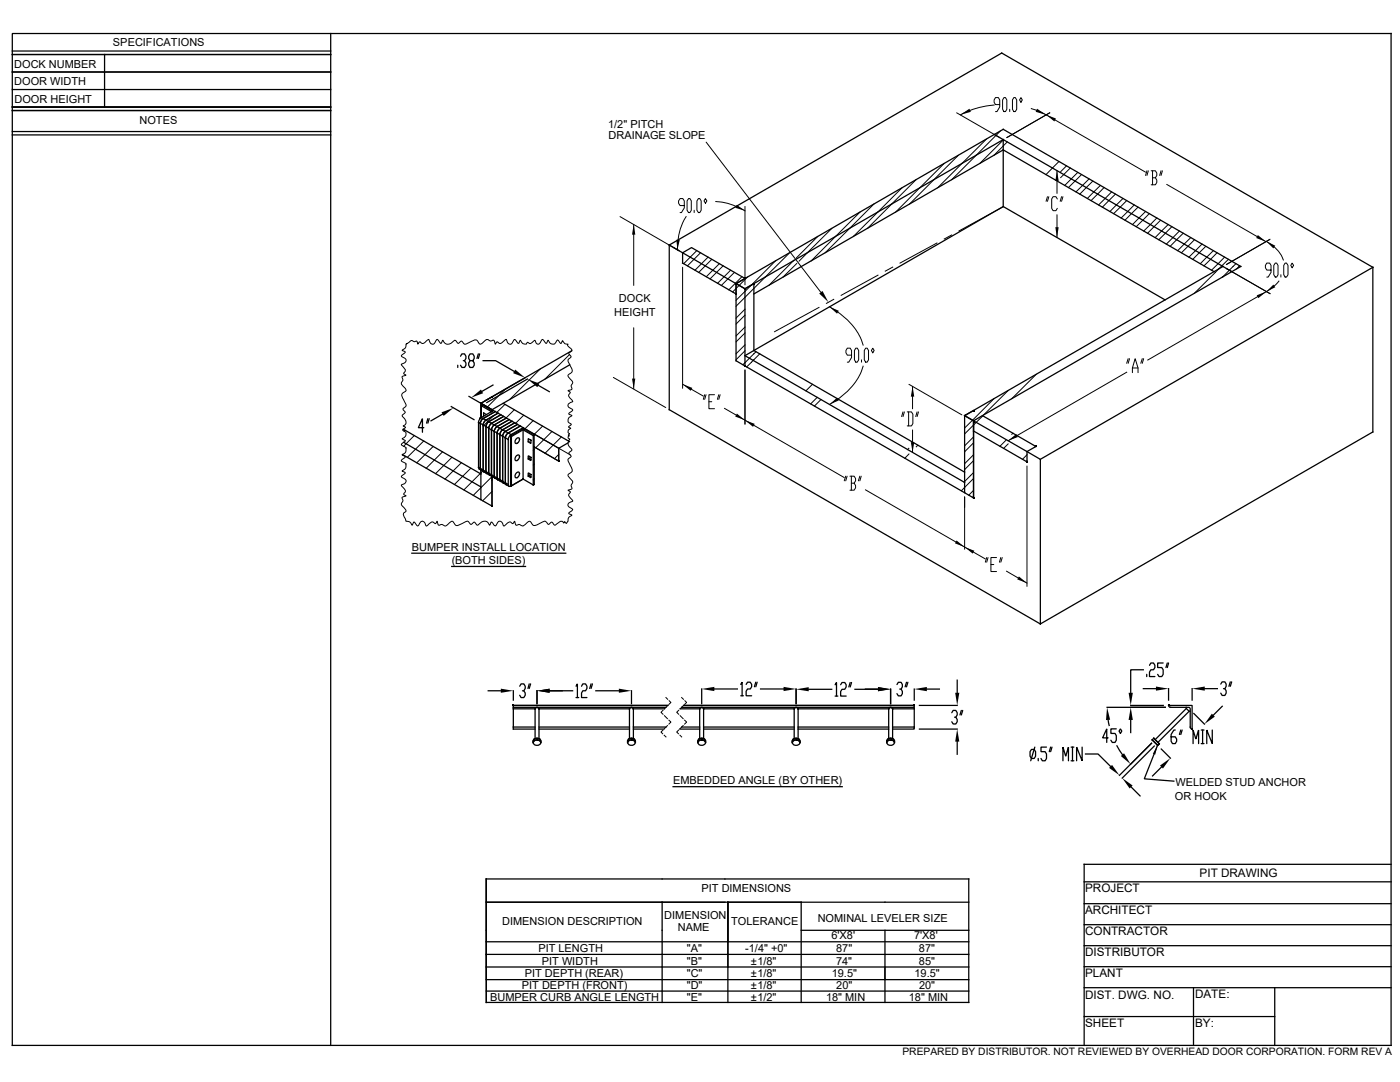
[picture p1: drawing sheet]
<svg xmlns="http://www.w3.org/2000/svg" width="279mm" height="216mm" viewBox="0 0 279 216" stroke-linecap="round" stroke-linejoin="round" font-family="sans-serif">
<g fill="none" stroke="#000" stroke-width=".25">
<path d="M2.5 10.9h63.5M2.5 14.4h63.5M2.5 17.9h63.5M2.5 10.2h63.5M2.5 6.7h275.1v201.9h-275.1zM20.9 10.9v10.5M66 6.7v201.9M2.5 21.4h63.5M2.5 22.1h63.5M2.5 26.9h63.5M2.5 26.2h63.5M198.4 26.8l1.8 1.1"/>
<path d="M200.2 27.9l-51.5 29.7M200.2 27.9v13.3M200.2 27.9l43.9 25.3M133.6 48.9l13.3 7.7M133.6 48.9v32.8l74 42.8M133.6 48.9l66.3-38.3 74.1 42.7M146.9 56.6l53.3-30.8 47.4 27.4-51.5 29.7M146.9 56.6l1.8-1-10.7-6.2-1.8 1v2.1l10.7 6.2M146.9 56.6l1.8 1M146.9 56.6v15.4l1.8 1M148.7 57.6l1.8-1v13.3M148.7 57.6v15.4"/>
<path d="M232.5 59.8l-32.3-18.6-49.7 28.7M242.3 54.2l-42.1-24.3-49.7 28.8M244.1 53.2l-51.6 29.7M244.1 53.2l1.8 1M274 53.3l-66.4 38.4M274 53.3v32.9l-66.4 38.3M91.4 72.9v.4M91.9 71.1l.3-.5h.5l.3 .5v.4l-.3 .5M92.5 72h.2l.3 .4v.5l-.3 .4h-.5l-.3-.4M93.6 79.1l4 2.3M94.4 72l.2-.5v-.4l-.2-.5h-.6l-.3 .5v.4l.3 .5h.6l.2 .4v.5l-.2 .4h-.6l-.3-.4v-.5l.3-.4M95.5 70.6l-.3 .9"/>
<path d="M95.7 70.6l-.2 .9M96.4 72h2.5l3.7 2.1M98.2 79.2l-2.2 1.3M98.4 76.8l-2.2 1.3M104.8 75.4l-7.9 4.5M105.3 75.6l-8.1 4.7M107.4 76.9l2.2 1.2M113.7 72.8l-13.3 7.7M114.1 70l-18.1 10.5M148.7 73l43.8 25.3M150.5 69.9l-1.8 1.1 43.8 25.3M150.5 69.9l42 24.3"/>
<path d="M80.3 90.7l15.7 9M80.5 85.6l15.5 9M80.6 88.3l15.4 8.9M84.6 85.3h-1.1l.8-1.8v2.8M85.4 83.5l-.3 .9M85.7 83.5l-.3 .9M88.3 82.6l-2.3 1.4M90.1 81.1l4.5 2.6M95.5 84.3l.4 .2M95.5 84.3v8.9M95.5 93.2l.4 .3M95.5 93.2v.3l.5 .3"/>
<path d="M95.8 83.5h.1M95.9 84.5l.5 .3M95.9 84.5v9M95.9 93.5l.5 .3M95.9 93.5l.1 .3M96 80.5l2.2 1.2M96 80.5l2.2 1.2v.3v-.3M96 93.8v5.9l2.2 1.3v-5.9M96 80.5v2.9M96 93.8l.6 .3M96.1 83.3l-.4 .4-.2 .6M96.1 83.3l-.3 .2"/>
<path d="M96.1 81l1.9 1.1M96.1 81v2.3M96.1 83.3l.3 .2M96.2 80.8l-.1 .2M96.4 83.5l-.4 .4-.1 .6M96.4 84.8v9M96.4 93.8l.2 .3M96.4 83.5l2.4-1.4-2.4 1.4M96.4 83.5l.6 .3M96.4 84.8l.6 .3M96.4 93.8l2.2 1.3M96.6 94.1l.5 .4"/>
<path d="M97 85.1v9.1l.1 .3M97 83.8l-.4 .5-.2 .5M97 83.8l.5 .4-.4 .4-.1 .5M97 85.1l.5 .3M97.1 82.7l-.6-.3v.6M97.1 94.5l.6 .3M97.5 85.4v9.1l.2 .3M97.5 84.2l-.4 .4-.1 .5M97.5 84.2l1.1 .6M97.5 85.4l1.1 .7M97.7 94.8l1.7 .9M98 82.1v.1z"/>
<path d="M98.1 85.8v8.9l.2 .4-.2-.3zM98.2 81.7l2.2-1.2 13.2 7.6M98.2 81.7l13.3 7.8M98.5 81.9l-2.4 1.4M98.6 95.1l.2 .3M98.6 84.8l-.4 .4-.1 .6M98.6 86.1l.6 .3M98.6 95.1l.6 .3M98.6 86.1v9M98.6 84.8l.6 .3M99.2 85.1l-.4 .4-.2 .6M99.2 86.4l1.7 1"/>
<path d="M99.2 95.4l.6 .3M99.2 86.4v9M99.2 85.1l.6 .3M99.2 95.4l.2 .3M99.2 86.4v9.1l.2 .2M99.4 95.7l.5 .4M99.4 82.4l-2.4 1.4M99.8 85.4l-.4 .5-.2 .5M99.8 85.4l.5 .4-.4 .4-.1 .5M99.8 95.7l.5 .3M99.8 86.7v9M99.8 95.7l.1 .4"/>
<path d="M99.8 86.7v9.1l.1 .3M99.9 96.1l.6 .3M99.9 82.8l-2.4 1.4M100.3 85.8l-.4 .4-.1 .5M100.3 85.8l.6 .3-.4 .4-.2 .5M100.3 87v9M100.3 96l.6 .4M100.3 96l.2 .4M100.5 96.4l1.1 .6M100.5 83.1l-2.4 1.4-.4 .4-.2 .5M100.9 86.1l-.4 .4-.2 .5M100.9 87.4l.5 .3"/>
<path d="M100.9 96.4l.5 .3M100.9 87.4v9M100.9 86.1l.5 .3M100.9 87.4v9l.1 .3-.1-.3M101 83.4l-2.4 1.4M101.4 87.7l.1 9.2 .4 .1 2.5-1.4M101.4 86.4l-.4 .4-.1 .6M101.4 86.4l.6 .3M101.6 83.7l-2.4 1.4M101.9 87v9.8l.2 .1v-9.8M101.9 87l.2 .1M102 86.7l-.4 .5-.2 .5"/>
<path d="M102.2 84.1l-2.4 1.3M102.7 84.4l-2.4 1.4M103 94.4a.35 .35 0 0 1 .4-.2 .35 .35 0 0 1 .3 .3 .74 .74 0 0 1-.8 .8l-.1-.4zM103.1 90.9l.4-.1a.63 .63 0 0 1 .1 .8 .63 .63 0 0 1-.8 .2v-.4zM103.2 87.4h.2a.6 .6 0 0 1 .3 .6 .6 .6 0 0 1-.5 .5h-.3a.72 .72 0 0 1 .3-1.1zM103.3 84.7l-2.4 1.4M103.8 85l-2.4 1.4M103.9 85.1l-2.5 1.3M104.4 85.3l-2.4 1.4M104.4 85.8l-2.3 1.3M104.4 85.8l2 1.1M104.4 85.6l-2.5 1.4"/>
<path d="M104.4 85.8v9.8M104.4 95.6l2 1.2M105.4 87.5l.6 .3v.7l-.6-.3zM105.4 91l.6 .3v.6l-.6-.3zM105.4 94.4l.6 .3v.6l-.6-.3zM105.6 88.1l-.2 .1M105.6 91.5l-.2 .1M105.6 91.5l.4 .2M105.6 91.1v.4M105.6 94.5v.4M105.6 94.9l-.2 .1M105.6 94.9l.4 .2"/>
<path d="M106.4 86.9v9.9M106.6 86.8l-.2 .1M113.4 88.4l-1.9 1.1v2.5l-4.9-2.8v7.5l-.2 .1M192.5 82.9l1.8 1.1M192.5 82.9l1.8 1.1v15.4M192.5 82.9v15.4l1.8 1.1M194.3 84l1.8-1.1 10.6 6.2-1.7 1v2.1l-10.7-6.2M194.3 84l13.3 7.7v32.8M194.3 81.9l-1.8 1M194.3 84v15.4M82.2 110.4h30.7M90.1 113h14.8"/>
<path d="M97.4 137.8h2.5M102.4 137.8v1.9M103.7 136.9l.3-.4h.5l.3 .4v.5l-.3 .4M104.3 137.8h.2l.3 .5v.4l-.3 .5h-.5l-.3-.5M105.6 136.5l-.2 .9M105.9 136.5l-.3 .9M107.2 137.8v2.6M109.7 137.8h4.6M115 139.2h.5M115 136.9l.2-.4v2.7M116.1 136.9l.2-.4h.6l.2 .4v.5l-.2 .4h-.6l-.2 .5v.9h1M118 136.5l-.3 .9"/>
<path d="M118.2 136.5l-.2 .9M118.9 137.8h4.6M126 137.8v2.6M140 137.5v2.9M142.6 137.5h4.6M147.8 136.6l.3-.5v2.7M147.8 138.8h.6M148.9 136.6l.3-.5h.5l.3 .5v.4l-.3 .5h-.5l-.3 .4v.9h1.1M150.8 136.1l-.2 .9M151.1 136.1l-.3 .9M151.8 137.5h4.6M158.9 137.5v2.9"/>
<path d="M161.4 137.5h4.6M166.7 136.6l.2-.4v2.7M166.7 138.9h.5M167.8 136.6l.2-.4h.6l.3 .4v.5l-.3 .4h-.6l-.2 .5v.9h1.1M169.7 136.2l-.3 .9M169.9 136.2l-.2 .9M170.6 137.5h4.6M172.7 137.5h2.5M177.7 137.5v2.9M179 136.6l.3-.5h.5l.3 .5v.5l-.3 .4M179.6 137.5h.2l.3 .5v.4l-.3 .5h-.5l-.3-.5M180.9 136.1l-.3 1"/>
<path d="M181.2 136.1l-.3 1M182.5 137.5v2.2M185 137.5h2.5M191 135.7v2.5M228.2 133.6h-2.5v4.6M228.2 137.4h2.5M228.9 134.6v.4M229.4 132.8l.3-.5h.5l.3 .5v.4l-.3 .4h-.5l-.3 .5v.9h1.1M232.1 132.3h-1.1v.9h.9l.2 .4v1l-.2 .4h-.6l-.3-.4M233 132.3l-.3 .9M233.2 132.3l-.2 .9M233.2 137.4v2.3"/>
<path d="M237.9 137.4v2.3M240.4 137.4h2.6M243.6 136.5l.3-.4h.6l.2 .4v.4l-.2 .5M244.2 137.4h.3l.2 .5v.4l-.2 .5h-.6l-.3-.5M245.5 136.1l-.2 .8M245.8 136.1l-.3 .8M102.4 141.4h4.4M102.4 145.1h4.4M102.4 141.1h30.5M106.6 147.5l.4-.2 .8 .2M106.6 147.5l.6-.2 .6 .2M106.7 147.8l.6-.1a.65 .65 0 0 1 .6 .5 .74 .74 0 0 1-.8 .5 .74 .74 0 0 1-.6-.7z"/>
<path d="M106.8 141.5v5.9M107.6 141.4l-.4-.3-.3 .1-.1 .3M107.6 141.4h-.1a.41 .41 0 0 0-.3-.2 .41 .41 0 0 0-.4 .3M107.6 145.5h18M107.6 141.4h18M107.6 145.1h18M107.6 141.4v6M107.8 147.5l.1 .7a.83 .83 0 0 0-.7-.6 .83 .83 0 0 0-.8 .6l.2-.7M125.4 147.5l.4-.2 .8 .2M125.4 147.5a.83 .83 0 0 1 .9-.1 .83 .83 0 0 1 .5 .8 .83 .83 0 0 0-.8-.6 .83 .83 0 0 0-.8 .6zM125.5 147.8l.8-.1 .4 .3 .1 .2a.74 .74 0 0 1-.8 .5 .74 .74 0 0 1-.7-.7zM125.6 141.5v5.9"/>
<path d="M126.4 141.4l-.1-.2-.3-.1-.4 .4M126.4 141.4a.42 .42 0 0 0-.4-.2 .42 .42 0 0 0-.4 .3M126.4 145.5h6.1M126.4 141.4h6.2M126.4 145.1h6.5M126.4 141.4v6M133.3 140.8h-30.9v4.7h4.4M134.3 157h33.8M135.7 145.5h3.9M135.7 141.4h3.9M136 145.1h3.6M136.4 140.8h46.1v.3h-46.5"/>
<path d="M139.4 147.5l.4-.2 .8 .2M139.4 147.5a.83 .83 0 0 1 .9-.1 .83 .83 0 0 1 .5 .8 .83 .83 0 0 0-.8-.6 .83 .83 0 0 0-.7 .6zM139.6 147.8l.7-.1 .4 .3 .1 .2a.74 .74 0 0 1-.8 .5 .74 .74 0 0 1-.7-.7zM139.6 141.5v5.9M140.4 141.4l-.4-.3-.2 .1-.2 .3M140.4 141.4a.42 .42 0 0 0-.4-.2 .42 .42 0 0 0-.4 .3M140.4 141.4v6M140.4 145.5h18.1M140.4 141.4h18.1M140.4 145.1h18.1M158.3 147.5a.84 .84 0 0 1 .9-.1 .84 .84 0 0 1 .5 .8 .85 .85 0 0 0-.8-.6 .85 .85 0 0 0-.8 .6zM158.3 147.5l.4-.2 .8 .2"/>
<path d="M158.4 147.8l.8-.1 .4 .3v.2a.74 .74 0 0 1-.8 .5 .74 .74 0 0 1-.6-.7zM158.5 141.5v5.9M159.3 141.4a.42 .42 0 0 0-.4-.2 .42 .42 0 0 0-.4 .3M159.3 141.4l-.1-.2-.3-.1-.3 .1-.1 .3M159.3 141.4v6M159.3 145.5h18.1M159.3 141.4h18.1M159.3 145.1h18.1M177.1 147.5l.5-.2 .7 .2M177.1 147.5l.6-.2 .6 .2M177.3 147.8l.6-.1a.65 .65 0 0 1 .6 .5 .74 .74 0 0 1-.8 .5 .74 .74 0 0 1-.7-.7zM177.4 141.5v5.9"/>
<path d="M178.1 141.4l-.4-.3-.3 .1v.3M178.1 141.4a.42 .42 0 0 0-.4-.2 .42 .42 0 0 0-.3 .3M178.1 141.4v6M178.1 141.4h4.4M178.1 145.1h4.4M178.3 147.5l.2 .7a.83 .83 0 0 0-.8-.6 .83 .83 0 0 0-.7 .6l.1-.7M182.5 145.1v.4h-4.4M182.5 141.1v4M183.5 140.8h7.5M183.5 145.5h7.5M189.9 142.2l.3-.4h.6l.2 .4v.5l-.2 .4M190.5 143.1h.3l.2 .5v.4l-.2 .5h-.6l-.3-.5"/>
<path d="M191 148v2.5M191.9 141.8l-.3 .9M192.1 141.8l-.2 .9M205.8 149.5h.6l.3 .5v.9l-.3 .4h-.6l-.2-.4v-.9zM206.5 149.1l-.8 2.7M207.2 151.3v.5M208.9 149.1h-1.1v.9h.8l.3 .5v.8l-.3 .5h-.6l-.2-.5M209.7 149.1l-.3 .9M210 149.1l-.3 .9M212.1 151.8v-2.7l.6 1.8 .5-1.8v2.7M213.8 151.8h.5M213.8 149.1h.5"/>
<path d="M214 149.1v2.7M216 149.1v2.7l-1.1-2.7v2.7M216.6 150.5h2.5l2.5 2.4M220.9 141.1h11.7M221.1 147.2h-1.1l.9-1.8v2.7M221.1 143.7l.3 1.1M222.8 145.4h-1.1v.9h.8l.3 .5v.9l-.3 .4h-.5l-.3-.4M222.9 148.8l1.1 1.8M223.6 145.4l.3 .5-.3 .4-.3-.4zM225.7 143.7v2.5M225.7 140.8h6.5M225.7 157l1.8 1.8"/>
<path d="M229.8 148.3l-6.4 6.4M230 147.6l1.1 1.1M230 147.6l1 1.1M230.3 147.3l1.1 1.1M230.3 147.3l-.3 .3M230.4 148.9l-6.4 6.4M231 148.7h.1M231 148.7l-2.6 6.7 5.9 .5M231.4 148.4l-.3 .3M231.8 149.5l1.8 1.8M231.8 153.1l-1.8 1.7M233.2 140.8h4.7v4.7l-.2-.1-.2-.3v-3.7l-.1-.2-3.8-.1z"/>
<path d="M234.5 145.7h-.2l-.6 .9v1.3l.3 .5h.5l.3-.5v-.4l-.3-.5h-.8M235.6 145.7l-.2 .9M235.9 145.7l-.3 .9M236.7 141.1v.3l.6 .5h.2M236.7 141.4l-6.2 6.2M237.3 141.9l-6.2 6.2M238.1 148.4v-2.7l.6 1.8 .5-1.8v2.7M238.3 142.4l2.1 2.1M239.7 148.4h.6M239.7 145.7h.6M240 145.7v2.7M241.9 145.7v2.7l-1.1-2.7v2.7"/>
<path d="M243.9 140.9l-1.8 1.8M97 175.4v10.2M97 175.4h96.3v24.6h-96.3zM216.4 176h61.2M277.6 172.5h-61.2v36.1M97 187.9h96.3M97 193h96.3M97 195.5h96.3M97 197.8h96.3M97 190.4h96.3M132.1 180v20M144.7 180h-47.7h62.9v20"/>
<path d="M159.9 185.6h33.4M176.6 185.6v14.4M193.3 180h-48v20M216.4 184.5h61.2M216.4 180.3h61.2M216.4 192.9h61.2M216.4 188.7h61.2M216.4 197.1h61.2M238.2 197.1v11.5M254.4 197.1v11.5M216.4 202.8h38"/>
</g>
<g fill="#000">
<path d="M146.8 56.5h.2v.2h-.2zM146.8 58.5h.2v.3h-.2zM148.5 55.4h.3v.3h-.3zM148.5 57.5h.3v.2h-.3zM150.3 56.5h.3v.2h-.3zM98.1 79.1h.2v.2h-.2zM148.5 72.9h.3v.3h-.3zM95.8 80.3h.3v.3h-.3zM98.1 81.6h.2v.3h-.2zM98.1 81.8h.2v.3h-.2zM104.3 95.5h.2v.2h-.2zM111.4 91.9h.2v.2h-.2z"/>
<path d="M192.4 82.8h.2v.3h-.2zM194.2 81.8h.2v.2h-.2zM194.2 83.8h.2v.3h-.2zM194.2 99.2h.2v.3h-.2zM194.2 84h.2v.3h-.2zM204.8 92h.3v.3h-.3zM206.6 89h.3v.2h-.3zM98.1 100.9h.2v.2h-.2zM102.3 140.6h.3v.3h-.3zM182.3 140.6h.3v.3h-.3zM233.1 140.6h.2v.3h-.2zM237.8 145.4h.2v.2h-.2z"/>
</g>
<g fill="none" stroke="#000" stroke-width=".2">
<path d="M200.4 19.5h.3l.2 .4v1.9l-.2 .5h-.3l-.3-.5v-1.9zM202.3 19.5h.3l.3 .4v1.9l-.3 .5h-.3l-.2-.5v-1.9zM203.8 19.5l.2 .4-.2 .5-.3-.5zM137.4 39.6h.3l.3 .5v1.9l-.3 .4h-.3l-.3-.4v-1.9zM139.4 39.6h.3l.2 .5v1.9l-.2 .4h-.3l-.3-.4v-1.9zM140.8 39.6l.3 .5-.3 .5-.3-.5zM140.9 28.4l22.9 29.9M180 37.5l-9.7 9.7M182.8 35.9l-9.7 9.7M188.4 32.6l-9.7 9.7M190.9 22.5l8.6 5M191.2 31l-9.7 9.7"/>
<path d="M196.8 27.8l-9.7 9.7M198.4 21a16.9 16.9 0 0 0-6.7 1.9M199.5 20.9h-.8l-.3-.5v-.5l.3-.4h.5l.3 .4v1.4l-.5 1h-.3M199.6 26.1l-9.7 9.8M200.3 27.9l-4.8 4.7M201 28.3l-2.6 2.7M201.5 21.8v.5M205.8 21.7l2.6 1 20.2 11.7M209 39.2l-.2 1M209.3 39.2l-.3 1M209.5 22.5l-8.6 5M210.9 34.1v4.5"/>
<path d="M211 39.7l-.3-.5h-.5l-.3 .5v1.9l.3 .4h.5l.3-.4M211.3 32.2l-2.6 2.6M211.9 39.2l-.3 1M212.1 39.2l-.2 1M212.8 33.1l-1.1 1.1M213.6 33.5l-1.9 1.9M215.1 34.4l-2.6 2.6M215.8 34.8l-2.6 2.6M217.3 35.7l-2.6 2.6M218.1 36.1l-2.6 2.6M219.6 37l-2.6 2.6M220.3 37.4l-2.6 2.6"/>
<path d="M221.8 38.3l-2.6 2.6M222.6 38.7l-2.6 2.6M224.1 39.6l-2.6 2.6M228.9 34.1l-.3 .9M229.2 34.1l-.3 .9M229.7 34.1h.9l.3 .4v.5l-.3 .5 .3 .4v.5l-.3 .5h-.9M230 34.1v2.8M230 35.5h.6M231.7 34.1l-.3 .9M232 34.1l-.3 .9M232.8 36.8l19.8 11.4M123.7 43.2l11.8 6.8-1-.6"/>
<path d="M126.5 44.8v12.2M136.2 53.3v24.2M136.3 50.4l-.1 .1M136.6 41h-.9l-.3-.4v-.5l.3-.5h.6l.3 .5v1.4l-.6 .9h-.3M136.9 43.2a11.8 11.8 0 0 0-1.7 6.6M138.5 42v.4M139 50l-2.6 2.6M139.8 50.4l-2.6 2.6M141.3 51.3l-2.6 2.6M142 51.8l-2.6 2.6M142.9 40.2a12.4 12.4 0 0 1 5.8 1.9M143.6 52.6l-2.7 2.6"/>
<path d="M144.3 53l-2.6 2.6M145.8 53.9l-2.6 2.6M146.6 54.4l-2.6 2.6M148.1 55.2l-2.6 2.6M148.7 41.2v15.6M149.2 55.3l-3 3M154.8 52l-7.9 7.9M157.5 50.6l-10.6 10.5M158.5 51.9l-5 5M159 52.6l-2.7 2.7M163.2 47.2l-4.2 4.2M166 45.6l-6.5 6.5"/>
<path d="M166.4 59.7l-1.5 .8M171.6 42.3l-9.7 9.7M174.4 40.7l-9.7 9.7M175.2 54.9l-7.3 4M178.2 53.3l-1.5 .8M187 48.5l-7.4 4M189.9 46.9l-1.5 .8M200.3 41.2l-8.9 4.9M210.9 42.8v4.6M224.9 40l-2.7 2.6M226.4 40.9l-2.6 2.6M227.1 41.3l-2.6 2.6"/>
<path d="M228.6 42.2l-2.6 2.6M229.4 42.6l-2.6 2.6M230.9 43.5l-2.6 2.6M231.6 43.9l-2.6 2.6M233.1 44.8l-2.6 2.6M233.9 45.2l-2.6 2.6M235.4 46.1l-2.6 2.6M236.1 46.5l-2.6 2.6M237.6 47.4l-2.6 2.6M238.4 47.8l-2.6 2.6M239.9 48.7l-2.6 2.6M240.6 49.1l-2.6 2.7"/>
<path d="M242.1 50l-2.6 2.6M242.9 50.4l-2.6 2.6M244.4 51.3l-2.6 2.6M244.8 53.6l8.6 5M245.2 51.8l-6.8 6.7M246.7 52.6l-2.7 2.7M247.4 53l-.6 .7M252.7 48.2a7 7 0 0 1 3.4 3.7M253.4 47.8l-8.6 5 8.6-5M253.7 53.9h-.9l-.3-.5v-.4l.3-.5h.6l.3 .5v1.4l-.6 .9h-.3M254.5 52.5h.3l.3 .5v1.8l-.3 .5h-.3l-.3-.5v-1.8zM255.2 56.1l-.9 1-1.6 1.1-23.6 13.6"/>
<path d="M255.6 54.8v.5M256.5 52.5h.3l.2 .5v1.8l-.2 .5h-.3l-.3-.5v-1.8zM257.9 52.5l.3 .5-.3 .4-.3-.4zM81 68.7l.6-.4a.61 .61 0 0 1 1.1-.1l.2-.1a.26 .26 0 0 1 .3 0 .26 .26 0 0 1 .1 .3l.1 .3 .3-.5 .3 .2a.91 .91 0 0 0 1.3-.5l.3-.2a.85 .85 0 0 0 1.1 .9l.3-.5a.27 .27 0 0 1 .1-.3 .27 .27 0 0 1 .3 0l.5 .7h.2l.3-.6a1.11 1.11 0 0 0 .9 .8 1.11 1.11 0 0 0 1.1-.5l.4-.3 .7 .6 .6-.4 .6 .5 .2 .1 1.4-.7a.83 .83 0 0 1 1.3 .5l.4 .1 1.2-.9 .6 .3 .7-.1 .1 .1 .2 .7 .3-.5 .5 .3a1.75 1.75 0 0 0 1.3-.8l.2 .1a.71 .71 0 0 0 .3 .7 .71 .71 0 0 0 .8-.1l.5-.7 .7 .8 .2-.1 .2-.5 .3 .4a.72 .72 0 0 0 1 .3 .33 .33 0 0 1 .3-.3 .33 .33 0 0 1 .3 .3l.6-.4a.3 .3 0 0 1 .2-.3 .3 .3 0 0 1 .3 .1 .58 .58 0 0 0 .6 .7 .58 .58 0 0 0 .6-.6l.1-.2a.22 .22 0 0 1 .2-.2 .22 .22 0 0 1 .2 .2l.5 .6 .4-.6a.89 .89 0 0 0 .9 .8 .89 .89 0 0 0 .9-.8h.1l.6 .6 .4-.5a.94 .94 0 0 0 1.1 .7l-.1 .1a1.09 1.09 0 0 0 .7 .9l.1 .3-.5 .4v.3a.46 .46 0 0 1 .2 .7l-.5 .5 .7 1.4a.84 .84 0 0 1 .2 .8 .84 .84 0 0 1-.7 .6 .37 .37 0 0 0 .1 .7l.5 .5a.63 .63 0 0 1-.1 1l.1 .8-.7 .2 .4 .5-.3 .5 .1 .3 .7 .9-.5 .2a.63 .63 0 0 0-.4 .7 .63 .63 0 0 0 .6 .6l.3 .3-.8 .7 .6 .4a.86 .86 0 0 0-.5 1.4l.4 .3-.5 .5 .4 .2a.64 .64 0 0 0-.4 1.1l.2 .1-.3 .2 .2 .1a.37 .37 0 0 0-.2 .4 .37 .37 0 0 0 .3 .4l-.3 .2 .2 .2a.64 .64 0 0 0-.3 .6 .64 .64 0 0 0 .4 .6 .53 .53 0 0 1 .4 .5 .53 .53 0 0 1-.5 .5l-.1 .1 .5 .7a.8 .8 0 0 0-.4 1.3l.4 .9a.91 .91 0 0 1-.6 1.3v.5l.6 .6a.7 .7 0 0 1 0 1.1l.2 .7-.8 .3 .4 .4a.7 .7 0 0 0 .1 1.3l.4 .5-.7 .3-.3 .4a1.09 1.09 0 0 0 .9 .8l.1 .2-.1 .2-.6 .4a.34 .34 0 0 0 .1 .3 .34 .34 0 0 0 .3 .1l.1 .1-.1 .1a1.01 1.01 0 0 0-.7 1.2l-.2 .3-.4-.3-.2 .3-.1-.1a.88 .88 0 0 0-1.3 .3l-.3 .2h-.2l-.5-.6-.6 .4-.7-.6-2 .8a.85 .85 0 0 1-.9-.6l-.4-.1-1.1 .9-.8-.4-.4 .2a.5 .5 0 0 1-.5-.7l-.4 .4a.87 .87 0 0 0-1.4 .3l-.3 .2-.2-.2a.66 .66 0 0 0-.6-.8 .66 .66 0 0 0-.7 .6l-.2 .3h-.2l-.6-.7-.3 .6-.2-.1a1.2 1.2 0 0 0-1-.7 1.2 1.2 0 0 0-1.1 .7l-.3 .1-.5-.6-.7 .4-.5-.5-.3-.1-1.8 .8a.92 .92 0 0 1-1-.7l-.3-.1-1.1 .9-.8-.3-.3 .1a.55 .55 0 0 1-.7-.7l-.4 .5a.73 .73 0 0 0-1.3 .1l-.3 .3a.39 .39 0 0 1-.4-.5l-.5-.4-.5 .3-.3 .5a.35 .35 0 0 1-.4 .1 .35 .35 0 0 1-.1-.4l-.2-.3a.3 .3 0 0 0-.4 .1 .3 .3 0 0 0 0 .3l-.1 .2-.1-.1a.95 .95 0 0 0-1.2-.7l-.1-.3a1.43 1.43 0 0 1-.3-1.3l.4-.4v-.2l-.8-.9a.67 .67 0 0 1 .2-1l-.2-.6 .8-.3-.1-.1a.28 .28 0 0 1-.3-.1 .28 .28 0 0 1 0-.4 .86 .86 0 0 0-.4-1.3l-.1-.3 .6-.3 .4-.6-.1-.2-.6-.3a.29 .29 0 0 1-.3-.3 .29 .29 0 0 1 .3-.3l.5-.5-.6-.4a.96 .96 0 0 0 .7-1.2v-.2l-.9-.6 .8-.7-.6-.4a.97 .97 0 0 0 .7-1.3v-.2l-.9-.6 .8-.8-.6-.4a1 1 0 0 0 .6-1.3l-.5-.4 .5-.5-.4-.3v-.1a.97 .97 0 0 0-.1-1.7l-.1-.4 .6-.5-.5-.6 .1-.2 .5-.6-.1-.5a2.58 2.58 0 0 1-.6-1.9l.3-.2a.5 .5 0 0 0 .5-.5 .5 .5 0 0 0-.4-.5l-.4-.4a.73 .73 0 0 1 .1-1.1l-.2-.6 .8-.3-.4-.3v-.2a.69 .69 0 0 0-.2-1.2l-.3-.4 .1-.2a.67 .67 0 0 0 .7-.4 .67 .67 0 0 0-.2-.8l-.6-.3a.74 .74 0 0 1 .7-.7 .36 .36 0 0 0-.1-.3 .36 .36 0 0 0-.4-.1l.1-.2a.92 .92 0 0 0 .6-1.1zM100.8 77.7l-3.5 3.5M107.8 73.6l-6.1 6.1M113.6 70.8l-4.8 4.8M122.4 75.3l10.5 6M126.5 65.4v12.2M136.2 76.7l4.2 2.3M140.6 78.8l-.2 .9M140.9 78.8l-.3 .9"/>
<path d="M142.6 78.8h-1.1v2.8h1.1M143.4 78.8l-.2 .9M143.7 78.8l-.3 .9M148.7 68.8l-1.8 1.8M148.7 66.4l-1.8 1.8M148.7 61.7l-1.8 1.8M148.7 65.3l-1.8 1.7M148.7 62.9l-1.8 1.8M148.7 70l-1.8 1.8M148.7 73.8v10.9M150.9 70.2l-2.6 2.6M151.6 70.6l-2.6 2.6"/>
<path d="M162.1 76.7l-1.3 1.3M163.1 79.3l-1.3 1.3M163.4 61.3l-8.8 4.9M163.9 79.7l-1.4 1.3M165.5 61.2a13.6 13.6 0 0 1 6.8 7.7M169.9 70.9h-.8l-.3-.5v-.5l.3-.4h.6l.2 .4v1.4l-.5 1h-.3M170.8 69.5h.3l.3 .4v1.9l-.3 .5h-.3l-.3-.5v-1.9zM171.9 71.8v.5M172.3 73.1a13.2 13.2 0 0 1-6.8 7.6M172.8 69.5h.3l.2 .4v1.9l-.2 .5h-.3l-.3-.5v-1.9zM174.2 69.5l.3 .4-.3 .5-.3-.5zM181.4 76.7l10.6 6.1"/>
<path d="M182.1 77.1v4.5M198.4 79.5l-5.9 5.9M201.2 77.9l-4.9 4.9M206.8 74.7l-4.9 4.8M224.9 74.3l-23.7 13.6M225.1 71.6l-.2 .9M225.4 71.6l-.3 .9M226 74.4v-1l.5-1.8 .6 1.8v1M226 73.4h1.1M228 71.6l-.3 .9M228.2 71.6l-.2 .9M80.8 85.8l-.2 .2"/>
<path d="M82.7 86.9l-2.1 2.1M84.6 88l-3.3 3.2M86.4 89.1l-3.2 3.2M88.3 90.2l-3.2 3.2M90.2 91.2l-3.3 3.3M92.1 92.3l-3.3 3.3M94 93.4l-3.3 3.3M95.8 94.5l-3.2 3.2M96 94.6v-.8l2.2 1.3v.8M96.3 94l-.3 .4M98.2 98.1l-1.9 1.8M98.2 81.7l-2.2-1.2v2.9l.1-2.4 .1-.2 2 1.2"/>
<path d="M98.2 95.1l-3.8 3.7M98.5 83l-2.1 2M100.8 80.7l-1.7 1.6M102.6 81.8l-1.6 1.6M104.5 82.8l-1.6 1.7M106.4 83.9l-1.8 1.8M106.6 89.6l-.2 .2M106.6 92.6l-.2 .2M106.6 95.6l-.2 .2M108.3 85l-1.8 1.8M110.2 86.1l-3.3 3.2M111.5 89.5v2.5l-4.9-2.8v-2.4l-2.2-1.2v-.3l9.4 5.4"/>
<path d="M111.5 90.7l-.8 .8M112 87.2l-3.2 3.2M141.5 80.2h.5M144.6 81.5l23.9 13.8M168.8 95l-.3 .9M169.1 95l-.3 .9M169.6 95h.9l.3 .5v.4l-.3 .5 .3 .5v.4l-.3 .5h-.9M169.9 95v2.8M169.9 96.4h.6M171.6 95l-.3 .9M171.9 95l-.3 .9M172.7 97.7l23.9 13.8"/>
<path d="M180.2 82.2l-.3 .9M180.5 82.2l-.3 .9M181.1 82.2h.8l.3 .5v1.8l-.3 .5h-.8M181.3 82.2v2.8M181.4 89.5l-.3 .2M181.4 90.6l-.8 .8M182.1 85.8v4.5M183 82.2l-.2 .9M183.2 88.8l-.3 .4M183.3 82.2l-.3 .9M192.5 99.1v10.5M192.8 82.8l-.3 .2"/>
<path d="M194.3 87.2l-1.8 1.8M194.3 90.7l-1.8 1.8M194.3 94.3l-1.9 1.9M194.3 88.4l-1.8 1.7M194.3 91.9l-1.8 1.8M194.3 95.5l-2.4 2.4M194.3 97.9l-1 .9M194.3 99l-.2 .2M196.2 83l-3.7 3.6M200.8 87.8l-1.2 1.2M201.2 88.6l-.9 .9M202.2 86.4l-.3 .3"/>
<path d="M205 91.9l-.2 .2M205 90.7l-.9 1M205 93v24M206.7 89l-.3 .3M196.9 111.3l-.3 .9M197.2 111.3l-.3 .9M197.8 112.6h.5M198.9 111.3h-1.1v2.7h1.1M199.7 111.3l-.2 .9M200 111.3l-.3 .9M200.9 114l4.1 2.4M132.9 139.2l.3 .3"/>
<path d="M133.5 139.8l.4 .4-.4 .3M136 139.2l.4 .3M136.7 139.8l.3 .4-.4 .3M132.3 141.7l-.4 .4 .4 .4M132.3 145.7l-.4 .4 .3 .3M132.5 146.7l.4 .3M132.6 142.8l.6 .6M133.2 140.8l-.6 .6M133.2 144.8l-.6 .6M133.5 143.7l.4 .4-.4 .4M135.4 141.7l-.4 .4 .4 .4M135.4 145.7l-.4 .4 .4 .3"/>
<path d="M135.7 146.7l.3 .3M135.7 142.8l.6 .6M136.3 140.8l-.6 .6M136.3 144.8l-.6 .6M136.6 143.7l.4 .4-.4 .4"/>
</g>
<g fill="#000">
<path d="M191.7 22.9l1.8-1.2 .3 .6zM207 21.7l1.8 1.2-2.1-.6zM208.8 22.9l1.9 .7-.3 .6zM210.9 34.1l.4 2h-.7zM126.5 44.8l.3 2h-.7zM135 47.8l.7 .1-.5 1.9zM147 40.9l1.7 1.2-2-.6zM163.5 58.6l.6-.5 1.2 2.2zM210.6 45.3h.7l-.4 2.1zM250.8 58.9l1.9-.7-1.6 1.3zM251 46.9l1.6 1.3-1.9-.7zM252.7 48.2l1.8 .8-.4 .6z"/>
<path d="M254.1 56.8l.4 .5-1.8 .9zM94 79.4l2-1.7 .4 .8zM102.8 73.7l2 1.7-2.4-.9zM105.3 75.6l2.4 .9-.5 .8zM126.1 75.5h.7l-.3 2.1zM136.2 76.7l2 .7-.4 .6zM165.5 61.2l1.9 .8-.4 .6zM165.5 80.7l1.5-1.3 .4 .5zM182.1 77.1l.4 2h-.7zM88.1 82.3l2.4-.9-2 1.6zM147.1 82.5l1.6 1.3-2-.7zM148.7 83.8l1.9 .8-.3 .6z"/>
<path d="M181.8 88.2h.7l-.4 2.1zM201.2 87.9l1.6-1.3 .3 .6zM190.9 107.8l1.6 1.4-1.9-.8zM192.5 109.2l2 .7-.4 .6zM203.3 115l1.7 1.4-2-.8zM99.9 137.4l2.5 .4-2.5 .4zM107.2 137.8l2.5-.4v.8zM123.5 137.4l2.5 .4-2.5 .4zM140 137.5l2.6-.4v.8zM156.4 137.1l2.5 .4-2.5 .4zM158.9 137.5l2.5-.4v.8zM175.2 137.1l2.5 .4-2.5 .4z"/>
<path d="M182.5 137.5l2.5-.4v.8zM190.6 138.2h.9l-.5 2.6zM225.2 138.2h.9l-.4 2.6zM230.7 137l2.5 .4-2.5 .4zM237.9 137.4l2.5-.4v.8zM191 145.5l.5 2.5h-.9zM221.9 152.6l1.5 2.1-2.1-1.5zM220.9 141.1l.7 2.5-.9 .1zM223.7 150.9l.6-.6 1.3 2.2zM224 155.3l2 1.4-.6 .6zM225.7 141.1l.4 2.6h-.9zM231 148.7l-.5 1.9-.4-.2z"/>
<path d="M231.5 152.8l2.1-1.5-1.5 2.1zM241.9 142.4l.5 .6-2 1.5z"/>
</g>
<g font-size="2.3">
<text x="216.6" y="178.1">PROJECT</text>
<text x="239.4" y="175">PIT DRAWING</text>
<text x="216.6" y="182.4">ARCHITECT</text>
<text x="216.6" y="186.6">CONTRACTOR</text>
<text x="216.6" y="190.7">DISTRIBUTOR</text>
<text x="216.6" y="194.9">PLANT</text>
<text x="216.6" y="199.3">DIST. DWG. NO.</text>
<text x="238.5" y="199.2">DATE:</text>
<text x="216.6" y="204.9">SHEET</text>
<text x="238.5" y="204.9">BY:</text>
</g>
<g font-size="2.2">
<text x="22.5" y="9.1">SPECIFICATIONS</text>
<text x="2.8" y="13.6">DOCK NUMBER</text>
<text x="2.8" y="17">DOOR WIDTH</text>
<text x="2.9" y="20.5">DOOR HEIGHT</text>
<text x="27.8" y="24.8">NOTES</text>
<text x="121.4" y="25.6">1/2&quot; PITCH</text>
<text x="121.4" y="27.7">DRAINAGE SLOPE</text>
<text x="122.6" y="63">HEIGHT</text>
<text x="123.5" y="60.3">DOCK</text>
<text x="82.2" y="109.9">BUMPER INSTALL LOCATION</text>
<text x="90.1" y="112.6">(BOTH SIDES)</text>
<text x="134.3" y="156.5">EMBEDDED ANGLE (BY OTHER)</text>
<text x="234.5" y="159.6">OR HOOK</text>
<text x="234.6" y="156.9">WELDED STUD ANCHOR</text>
<text x="140" y="178">PIT DIMENSIONS</text>
<text x="100.2" y="184.7">DIMENSION DESCRIPTION</text>
<text x="132.6" y="183.4">DIMENSION</text>
<text x="135.3" y="185.8">NAME</text>
<text x="145.9" y="184.7">TOLERANCE</text>
<text x="163.2" y="183.9">NOMINAL LEVELER SIZE</text>
<text x="107.4" y="190">PIT LENGTH</text>
<text x="137.1" y="189.9">&quot;A&quot;</text>
<text x="148.7" y="190">-1/4&quot; +0&quot;</text>
<text x="165.9" y="187.4">6'X8'</text>
<text x="166.9" y="189.9">87&quot;</text>
<text x="182.4" y="187.4">7'X8'</text>
<text x="183.4" y="190">87&quot;</text>
<text x="104.2" y="197.4">PIT DEPTH (FRONT)</text>
<text x="104.7" y="195">PIT DEPTH (REAR)</text>
<text x="108.1" y="192.5">PIT WIDTH</text>
<text x="137.1" y="195">&quot;C&quot;</text>
<text x="137.1" y="197.4">&quot;D&quot;</text>
<text x="137.1" y="192.5">&quot;B&quot;</text>
<text x="149.8" y="195">±1/8&quot;</text>
<text x="149.8" y="197.4">±1/8&quot;</text>
<text x="149.8" y="192.5">±1/8&quot;</text>
<text x="166" y="195">19.5&quot;</text>
<text x="166.9" y="192.5">74&quot;</text>
<text x="166.9" y="197.4">20&quot;</text>
<text x="182.5" y="195">19.5&quot;</text>
<text x="183.4" y="192.5">85&quot;</text>
<text x="183.4" y="197.4">20&quot;</text>
<text x="97.8" y="199.7">BUMPER CURB ANGLE LENGTH</text>
<text x="137.1" y="199.6">&quot;E&quot;</text>
<text x="149.8" y="199.6">±1/2&quot;</text>
<text x="164.8" y="199.7">18&quot; MIN</text>
<text x="181.4" y="199.7">18&quot; MIN</text>
</g>
<text font-size="2" x="180.1" y="210.4">PREPARED BY DISTRIBUTOR. NOT REVIEWED BY OVERHEAD DOOR CORPORATION. FORM REV A</text>
</svg>
